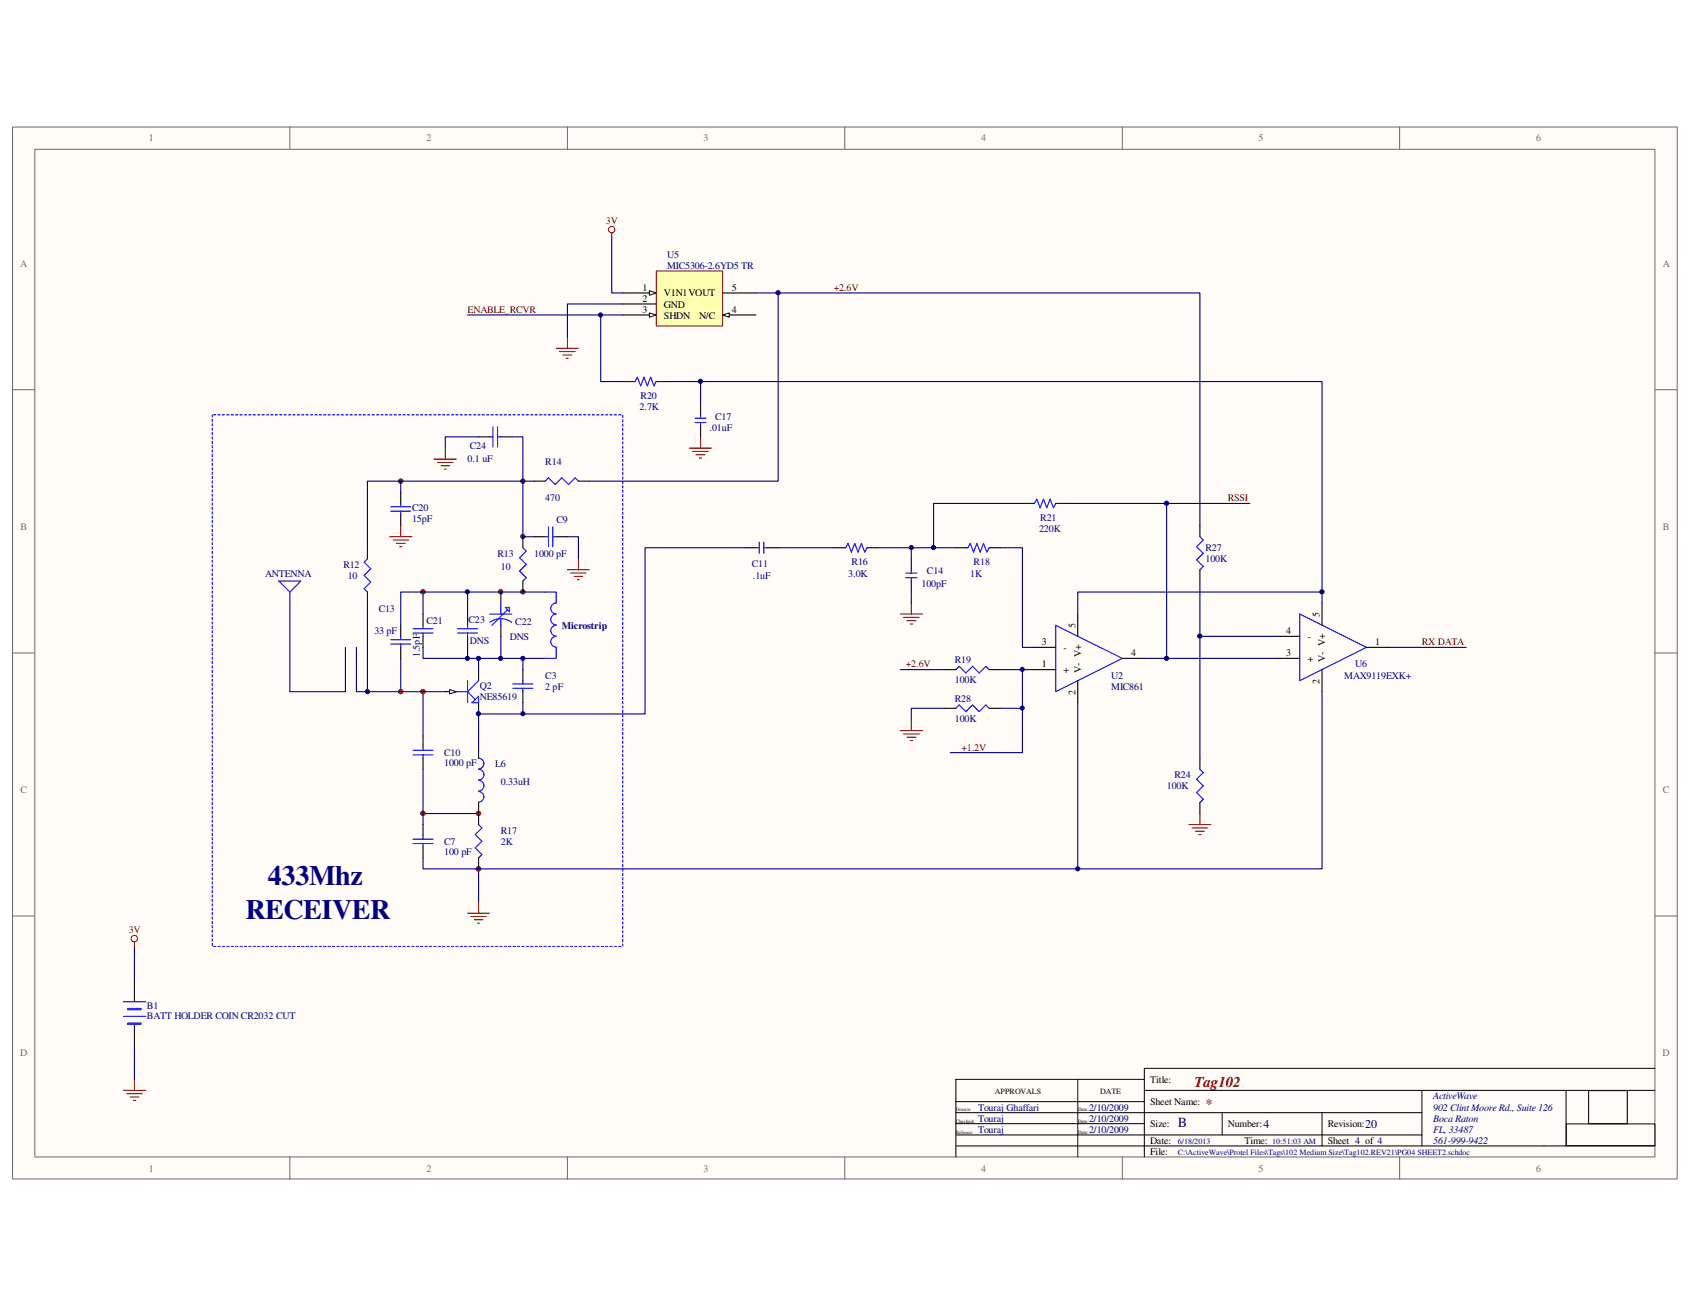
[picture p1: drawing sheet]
<svg xmlns="http://www.w3.org/2000/svg" width="279mm" height="216mm" viewBox="0 0 279 216" stroke-linecap="round" stroke-linejoin="round" font-family="sans-serif">
<path d="M2.1 21h275.2v173.9h-275.2z" fill="#fffcf8"/>
<path d="M2.1 21h275.2v173.9h-275.2z" fill="none" stroke="#696969" stroke-width=".17"/>
<path d="M5.8 24.7h267.8v166.6h-267.8z" fill="#fffcf8"/>
<g fill="none" stroke="#696969" stroke-width=".17">
<path d="M5.8 24.7h267.8v166.6h-267.8zM47.9 21v3.6M93.8 21v3.6M139.7 21v3.6M185.5 21v3.6M231.4 21v3.6M2.1 64.4h3.6M273.6 64.4h3.7M2.1 107.9h3.6M273.6 107.9h3.7M2.1 151.4h3.6M273.6 151.4h3.7"/>
<path d="M47.9 191.3v3.6M93.8 191.3v3.6M139.7 191.3v3.6M185.5 191.3v3.6M231.4 191.3v3.6"/>
</g>
<circle cx="66.2" cy="114.3" r=".34" fill="#000080"/>
<circle cx="66.2" cy="114.3" r=".34" fill="none" stroke="#000080" stroke-width=".17"/>
<circle cx="66.2" cy="79.5" r=".34" fill="#000080"/>
<circle cx="66.2" cy="79.5" r=".34" fill="none" stroke="#000080" stroke-width=".17"/>
<circle cx="69.9" cy="134.5" r=".35" fill="#000080"/>
<circle cx="69.9" cy="134.5" r=".35" fill="none" stroke="#000080" stroke-width=".17"/>
<circle cx="69.9" cy="114.3" r=".35" fill="#000080"/>
<circle cx="69.9" cy="114.3" r=".35" fill="none" stroke="#000080" stroke-width=".17"/>
<circle cx="69.9" cy="97.8" r=".35" fill="#000080"/>
<circle cx="69.9" cy="97.8" r=".35" fill="none" stroke="#000080" stroke-width=".17"/>
<circle cx="79.1" cy="143.6" r=".35" fill="#000080"/>
<circle cx="79.1" cy="143.6" r=".35" fill="none" stroke="#000080" stroke-width=".17"/>
<circle cx="79.1" cy="134.5" r=".35" fill="#000080"/>
<circle cx="79.1" cy="134.5" r=".35" fill="none" stroke="#000080" stroke-width=".17"/>
<circle cx="82.8" cy="97.8" r=".34" fill="#000080"/>
<circle cx="82.8" cy="97.8" r=".34" fill="none" stroke="#000080" stroke-width=".17"/>
<circle cx="86.4" cy="97.8" r=".34" fill="#000080"/>
<circle cx="86.4" cy="97.8" r=".34" fill="none" stroke="#000080" stroke-width=".17"/>
<circle cx="86.4" cy="88.7" r=".34" fill="#000080"/>
<circle cx="86.4" cy="88.7" r=".34" fill="none" stroke="#000080" stroke-width=".17"/>
<circle cx="86.4" cy="79.5" r=".34" fill="#000080"/>
<circle cx="86.4" cy="79.5" r=".34" fill="none" stroke="#000080" stroke-width=".17"/>
<g fill="none" stroke="#000" stroke-width=".17">
<path d="M178.2 178.4v12.9M189.2 178.4h-31.2v12.9M273.6 176.6h-84.4v3.7M158 183.9h77.1M158 189.4h115.6M158 187.6h77.1M158 182.1h31.2M158 185.8h31.2M202.1 183.9v3.7M218.6 183.9v5.5M235.1 180.3v9.1M258.9 180.3h-69.7v11"/>
<path d="M259 185.8h14.6v3.6h-14.6zM262.6 180.3h6.4v5.5h-6.4zM273.6 180.3h-14.7v9.1"/>
</g>
<circle cx="86.4" cy="79.5" r=".34" fill="#800000"/>
<circle cx="86.4" cy="79.5" r=".34" fill="none" stroke="#800000" stroke-width=".17"/>
<path d="M79.1 143.6v5.5" fill="none" stroke="#000080" stroke-width=".18"/>
<circle cx="79.1" cy="143.6" r=".35" fill="#800000"/>
<circle cx="79.1" cy="143.6" r=".35" fill="none" stroke="#800000" stroke-width=".17"/>
<path d="M60.7 99.7v14.6" fill="none" stroke="#000080" stroke-width=".18"/>
<circle cx="66.2" cy="79.5" r=".34" fill="#800000"/>
<circle cx="66.2" cy="79.5" r=".34" fill="none" stroke="#800000" stroke-width=".17"/>
<path d="M66.3 79.5v1.9M69.9 134.5h9.2" fill="none" stroke="#000080" stroke-width=".18"/>
<circle cx="79.1" cy="134.5" r=".35" fill="#800000"/>
<circle cx="79.1" cy="134.5" r=".35" fill="none" stroke="#800000" stroke-width=".17"/>
<circle cx="69.9" cy="134.5" r=".35" fill="#800000"/>
<circle cx="69.9" cy="134.5" r=".35" fill="none" stroke="#800000" stroke-width=".17"/>
<path d="M86.4 116.2v1.8" fill="none" stroke="#000080" stroke-width=".18"/>
<circle cx="79.1" cy="143.6" r=".35" fill="#800000"/>
<circle cx="79.1" cy="143.6" r=".35" fill="none" stroke="#800000" stroke-width=".17"/>
<circle cx="86.4" cy="88.7" r=".34" fill="#800000"/>
<circle cx="86.4" cy="88.7" r=".34" fill="none" stroke="#800000" stroke-width=".17"/>
<path d="M66.3 108.8v5.5" fill="none" stroke="#000080" stroke-width=".18"/>
<circle cx="66.2" cy="114.3" r=".34" fill="#800000"/>
<circle cx="66.2" cy="114.3" r=".34" fill="none" stroke="#800000" stroke-width=".17"/>
<path d="M69.9 114.3v7.4" fill="none" stroke="#000080" stroke-width=".18"/>
<circle cx="69.9" cy="114.3" r=".35" fill="#800000"/>
<circle cx="69.9" cy="114.3" r=".35" fill="none" stroke="#800000" stroke-width=".17"/>
<path d="M69.9 97.9v3.6" fill="none" stroke="#000080" stroke-width=".18"/>
<circle cx="82.8" cy="97.8" r=".34" fill="#800000"/>
<circle cx="82.8" cy="97.8" r=".34" fill="none" stroke="#800000" stroke-width=".17"/>
<path d="M79.1 108.8v1.9" fill="none" stroke="#000080" stroke-width=".18"/>
<circle cx="69.9" cy="97.8" r=".35" fill="#800000"/>
<circle cx="69.9" cy="97.8" r=".35" fill="none" stroke="#800000" stroke-width=".17"/>
<circle cx="86.4" cy="97.8" r=".34" fill="#800000"/>
<circle cx="86.4" cy="97.8" r=".34" fill="none" stroke="#800000" stroke-width=".17"/>
<path d="M86.4 108.8v1.9" fill="none" stroke="#000080" stroke-width=".18"/>
<path d="M108.5 44.8h11v9.1h-11z" fill="#ffffb0"/>
<path d="M108.5 44.8h11v9.1h-11z" fill="none" stroke="#800000" stroke-width=".17"/>
<path d="M103 52.1h5.5" fill="none" stroke="#000" stroke-width=".18"/>
<path d="M107.4 51.7l1.1 .4-1.1 .4z" fill="#fffcf8"/>
<path d="M107.4 51.7l1.1 .4-1.1 .4z" fill="none" stroke="#000" stroke-width=".17"/>
<path d="M103 48.4h5.5" fill="none" stroke="#000" stroke-width=".18"/>
<path d="M107.4 48l1.1 .4-1.1 .4z" fill="#fffcf8"/>
<path d="M107.4 48l1.1 .4-1.1 .4z" fill="none" stroke="#000" stroke-width=".17"/>
<path d="M103 50.2h5.5M119.5 52.1h5.5" fill="none" stroke="#000" stroke-width=".18"/>
<path d="M119.5 52.1l1.1-.4v.8z" fill="#fffcf8"/>
<path d="M119.5 52.1l1.1-.4v.8z" fill="none" stroke="#000" stroke-width=".17"/>
<path d="M119.5 48.4h5.5M66.3 103.4v1.8M66.3 107v1.8M69.9 121.7v1.8M69.9 125.3v1.9" fill="none" stroke="#000" stroke-width=".18"/>
<path d="M64.6 105.7h3.3M64.6 106.5h3.3M66.3 105.2v.5M66.3 106.5v.5M68.3 124.8h3.3M68.3 124h3.3M69.9 123.5v.5M69.9 124.8v.5" fill="none" stroke="#00f" stroke-width=".18"/>
<path d="M83.5 100.4h.7v.8z" fill="#c0c0c0"/>
<path d="M83.5 100.4h.7v.8z" fill="none" stroke="#00f" stroke-width=".17"/>
<g fill="none" stroke="#00f" stroke-width=".18">
<path d="M90.1 79.5l.6-.5 1.1 1.1 1.1-1.1 1.1 1.1 1.1-1.1 .5 .5M60.7 92.4l-.5 .5 1.1 1.1-1.1 1.1 1.1 1.1-1.1 1.1 .5 .6M82.8 99.7v1.8M86.4 90.6l.6 .5-1.1 1.1 1.1 1.1-1.1 1.1 1.1 1.1-.6 .6M90.1 88.7h.6M90.7 87.1v3.3M91.4 88.7h.5M91.4 87.1v3.3M68.3 104.6h3.3M68.3 103.9h3.3M69.9 103.4v.5M69.9 104.6v.6"/>
<path d="M80.9 101.5h3.7M82.8 102.3l.8 .1 1 .5M82.8 102.3l-.8 .1-1 .5M82.8 102.3v1.1M83.9 100.8l-2.6 2.6M84.8 113.8h3.3M84.8 113.1h3.3M86.4 112.5v.6M86.4 113.8v.5M68.3 139.4h3.3M68.3 138.7h3.3M69.9 138.2v.5"/>
<path d="M69.9 139.4v.6M79.1 125.3a.89 .89 0 0 1 .9 .9 .89 .89 0 0 1-.9 .9M79.1 127.2a.89 .89 0 0 1 .9 .9 .89 .89 0 0 1-.9 .8M79.1 129a.89 .89 0 0 1 .9 .9 .89 .89 0 0 1-.9 .9M79.1 130.9a.87 .87 0 0 1 .9 .8 .87 .87 0 0 1-.9 .9M79.1 136.3l.6 .6-1.1 1.1 1.1 1.1-1.1 1.1 1.1 1.1-.6 .5"/>
</g>
<g fill="none" stroke="#000" stroke-width=".18">
<path d="M88.3 79.5h1.8M95.6 79.5h1.9M60.7 90.6v1.8M60.7 97.9v1.8M82.8 97.9v1.8M86.4 88.7v1.9M86.4 96.1v1.8M88.3 88.7h1.8M91.9 88.7h1.9M69.9 101.5v1.9M69.9 105.2v1.8M73.6 114.3h1.8"/>
<path d="M82.8 103.4v1.8M86.4 110.7v1.8M86.4 114.3v1.9M69.9 136.3v1.9M69.9 140v1.8M79.1 123.5v1.8M79.1 132.7v3.6M79.1 141.8v1.8"/>
</g>
<g fill="none" stroke="#bf0000" stroke-width=".18">
<path d="M101.1 38.5v.8M91.9 57.6h3.7M92.5 58.1h2.6M93 58.7h1.5M93.6 59.2h.4M93.8 55.8v1.8M64.4 88.7h3.7M65 89.3h2.6M65.5 89.8h1.5M66.1 90.4h.4M66.3 86.9v1.8M93.8 94.2h3.7"/>
<path d="M94.4 94.7h2.5M94.9 95.3h1.5M95.5 95.8h.3M95.6 92.4v1.8M77.3 151h3.6M77.9 151.5h2.5M78.4 152.1h1.4M79 152.6h.3M79.1 149.1v1.9"/>
</g>
<circle cx="101.1" cy="38" r=".53" fill="none" stroke="#bf0000" stroke-width=".17"/>
<path d="M74.3 114l1.1 .3-1.1 .4z" fill="#fffcf8"/>
<path d="M74.3 114l1.1 .3-1.1 .4z" fill="none" stroke="#000" stroke-width=".17"/>
<g fill="none" stroke="#000" stroke-width=".18">
<path d="M79.1 72.2h1.8M82.8 72.2h1.8M103 63.1h1.8M108.5 63.1h1.8M115.8 66.8v1.8M115.8 70.4v1.8M66.3 81.4v1.8M66.3 85v1.9M123.1 90.6h1.9M126.8 90.6h1.9M137.8 90.6h1.9M143.3 90.6h1.9"/>
<path d="M150.7 92.4v1.8M150.7 96.1v1.8M158 90.6h1.9M163.5 90.6h1.9M169 83.2h1.9M174.5 83.2h1.9M198.4 86.9v1.8M198.4 94.2v1.9M218.6 99.7v3.7M77.3 101.5v1.9M77.3 105.2v1.8M79.1 110.7v1.8"/>
<path d="M79.1 116.2v1.8M156.2 110.7h1.8M156.2 117.1h1.8M163.5 110.7h1.9M163.5 117.1h1.9M170.9 107h3.6M170.9 110.7h3.6M178.2 101.5v3.7M178.2 112.5v3.7M185.5 108.8h3.7M211.2 105.2h3.7M211.2 108.8h3.7"/>
<path d="M218.6 110.7v3.6M225.9 107h3.7M198.4 125.3v1.9M198.4 132.7v1.8M22.2 162v3.6M22.2 169.3v3.6"/>
</g>
<g fill="none" stroke="#00f" stroke-width=".18">
<path d="M80.9 72.2h.6M81.5 70.6v3.3M82.3 72.2h.5M82.3 70.6v3.3M104.8 63.1h.2l.4-.7 .5 1.4 .6-1.4 .5 1.4 .6-1.4 .5 1.4 .4-.7M114.9 69.8h1.8M114.9 69.1h1.8M115.8 68.6v.5M115.8 69.8v.6M46.1 96.1h3.6l-1.8 1.8zM64.6 83.8h3.3M64.6 84.5h3.3"/>
<path d="M66.3 83.2v.6M66.3 84.5v.5M90.1 97.9h1.8v1.8a.89 .89 0 0 0-.8 .9 .89 .89 0 0 0 .8 .9M125 90.6h.5M125.5 89.6v1.9M126.3 89.6v1.9M126.3 90.6h.5M139.7 90.6h.1l.4-.8 .6 1.5 .5-1.5 .6 1.5 .5-1.5 .6 1.5 .3-.7M149.7 95.5h1.9M149.7 94.7h1.9M150.7 94.2v.5M150.7 95.5v.6"/>
<path d="M159.9 90.6h.1l.4-.8 .6 1.5 .5-1.5 .6 1.5 .5-1.5 .6 1.5 .3-.7M170.9 83.2h.1l.4-.7 .6 1.4 .5-1.4 .6 1.4 .5-1.4 .6 1.4 .3-.7M198.4 88.7l.5 .6-1.1 1.1 1.1 1.1-1.1 1 1.1 1.1-.5 .6M75.4 114.3h1.9M75.6 104.6h3.4M75.6 103.9h3.4M77.3 114.3l1.3 1.4M77.3 103.4v.5M77.3 104.6v.6M77.3 112.5v3.7M78 116.2l1.1-1.1v1.1zM79.1 112.5l-1.8 1.8"/>
<path d="M91.9 101.5a.89 .89 0 0 0-.8 .9 .89 .89 0 0 0 .8 .9M91.9 103.4a.89 .89 0 0 0-.8 .9 .89 .89 0 0 0 .8 .9M91.9 105.2a.89 .89 0 0 0-.8 .9 .89 .89 0 0 0 .8 .9M91.9 107v1.8h-1.8M158 110.7l.6-.5 1.1 1.1 1.1-1.1 1.1 1.1 1.1-1.1 .5 .5M158 117.1l.6-.6 1.1 1.1 1.1-1.1 1.1 1.1 1.1-1.1 .5 .6M174.5 103.4l11 5.4-11 5.5zM214.9 101.5l11 5.5-11 5.5zM198.4 127.2l.5 .5-1.1 1.1 1.1 1.1-1.1 1.1 1.1 1.1-.5 .6M20.4 168h3.7M20.4 165.6h3.7M21.1 166.7h2.2v.2h-2.2z"/>
<path d="M21.1 169.1h2.2v.2h-2.2z"/>
</g>
<g fill="none" stroke="#000080" stroke-width=".18">
<path d="M101.1 39.3v9.1h1.9M77.3 52.1h22M103 50.2h-9.2v5.6M103 52.1h-3.7v11h3.7M125 48.4h73.4v38.5M128.7 48.4v31.1h-31.2M79.1 72.2h-5.5v1.9M84.6 72.2h1.8v16.5h1.9M88.3 79.5h-27.6v11.1M110.3 63.1h108.3v36.6M115.8 63.1v3.7M47.9 97.9v16.4h9.2v-7.3"/>
<path d="M77.3 97.9v3.6M90.1 97.9h-23.8v5.5M93.8 88.7h1.8v3.7M123.1 90.6h-16.5v27.4h-27.5v5.5M128.7 90.6h9.1M145.2 90.6h12.8M150.7 90.6v1.8M150.7 97.9v1.8M165.4 90.6h3.6v16.4h1.9M169 83.2h-14.7v7.4M176.4 83.2h16.5v25.6M192.9 83.2h13.7"/>
<path d="M198.4 96.1v9.1M218.6 97.9h-40.4v3.6M58.9 107v7.3h14.7M69.9 107v1.8h20.2M77.3 107v1.8M82.8 105.2v3.6M148.8 110.7h7.4M156.2 117.1h-5.5v1.8M165.4 110.7h5.5M169 110.7v6.4h-3.6M169 117.1v7.3h-11.9M178.2 116.2v27.4"/>
<path d="M189.2 108.8h22M211.2 105.2h-12.8v20.1M218.6 114.3v29.3h-148.7v-1.8M229.6 107h12.8M69.9 127.2v9.1M22.2 156.5v5.5M22.2 172.9v5.5"/>
</g>
<path d="M71.8 75.9h3.6M72.3 76.5h2.6M72.9 77h1.4M73.4 77.6h.4M73.6 74.1v1.8M22.2 155.7v.8M22.2 178.4v1.9M20.4 180.3h3.7M21 180.8h2.5M21.5 181.4h1.5M22.1 181.9h.3" fill="none" stroke="#bf0000" stroke-width=".18"/>
<g fill="none" stroke="#800000" stroke-width=".18">
<path d="M114 74.1h3.6M114.5 74.6h2.6M115.1 75.2h1.4M115.6 75.7h.4M115.8 72.2v1.9M150.7 99.7v1.8M148.8 101.5h3.7M149.4 102.1h2.6M149.9 102.6h1.5M150.5 103.2h.4M150.7 118.9v1.9M148.8 120.8h3.7"/>
<path d="M149.4 121.3h2.6M149.9 121.9h1.5M150.5 122.4h.4M196.6 136.3h3.6M197.1 136.9h2.5M197.7 137.4h1.4M198.2 138h.3M198.4 134.5v1.8"/>
</g>
<circle cx="22.2" cy="155.2" r=".53" fill="none" stroke="#bf0000" stroke-width=".17"/>
<path d="M21.1 166.8h2.2" fill="none" stroke="#00f" stroke-width=".21"/>
<path d="M21.1 169.2h2.2" fill="none" stroke="#00f" stroke-width=".17"/>
<path d="M35.1 68.6h67.9v87.9h-67.9z" fill="none" stroke="#00f" stroke-width=".18" stroke-dasharray=".4 .4"/>
<circle cx="60.7" cy="114.3" r=".34" fill="#000080"/>
<circle cx="60.7" cy="114.3" r=".34" fill="none" stroke="#000080" stroke-width=".17"/>
<circle cx="77.3" cy="108.8" r=".34" fill="#000080"/>
<circle cx="77.3" cy="108.8" r=".34" fill="none" stroke="#000080" stroke-width=".17"/>
<circle cx="77.3" cy="97.8" r=".34" fill="#000080"/>
<circle cx="77.3" cy="97.8" r=".34" fill="none" stroke="#000080" stroke-width=".17"/>
<circle cx="79.1" cy="118" r=".35" fill="#000080"/>
<circle cx="79.1" cy="118" r=".35" fill="none" stroke="#000080" stroke-width=".17"/>
<circle cx="79.1" cy="108.8" r=".35" fill="#000080"/>
<circle cx="79.1" cy="108.8" r=".35" fill="none" stroke="#000080" stroke-width=".17"/>
<circle cx="82.8" cy="108.8" r=".34" fill="#000080"/>
<circle cx="82.8" cy="108.8" r=".34" fill="none" stroke="#000080" stroke-width=".17"/>
<circle cx="86.4" cy="118" r=".34" fill="#000080"/>
<circle cx="86.4" cy="118" r=".34" fill="none" stroke="#000080" stroke-width=".17"/>
<circle cx="86.4" cy="108.8" r=".34" fill="#000080"/>
<circle cx="86.4" cy="108.8" r=".34" fill="none" stroke="#000080" stroke-width=".17"/>
<circle cx="99.3" cy="52.1" r=".34" fill="#000080"/>
<circle cx="99.3" cy="52.1" r=".34" fill="none" stroke="#000080" stroke-width=".17"/>
<circle cx="115.8" cy="63" r=".34" fill="#000080"/>
<circle cx="115.8" cy="63" r=".34" fill="none" stroke="#000080" stroke-width=".17"/>
<circle cx="128.6" cy="48.4" r=".35" fill="#000080"/>
<circle cx="128.6" cy="48.4" r=".35" fill="none" stroke="#000080" stroke-width=".17"/>
<circle cx="150.7" cy="90.5" r=".34" fill="#000080"/>
<circle cx="150.7" cy="90.5" r=".34" fill="none" stroke="#000080" stroke-width=".17"/>
<circle cx="154.3" cy="90.5" r=".35" fill="#000080"/>
<circle cx="154.3" cy="90.5" r=".35" fill="none" stroke="#000080" stroke-width=".17"/>
<circle cx="169" cy="117.1" r=".34" fill="#000080"/>
<circle cx="169" cy="117.1" r=".34" fill="none" stroke="#000080" stroke-width=".17"/>
<circle cx="169" cy="110.7" r=".33" fill="#000080"/>
<circle cx="169" cy="110.7" r=".33" fill="none" stroke="#000080" stroke-width=".17"/>
<circle cx="178.2" cy="143.6" r=".34" fill="#000080"/>
<circle cx="178.2" cy="143.6" r=".34" fill="none" stroke="#000080" stroke-width=".17"/>
<circle cx="192.9" cy="108.8" r=".35" fill="#000080"/>
<circle cx="192.9" cy="108.8" r=".35" fill="none" stroke="#000080" stroke-width=".17"/>
<circle cx="192.9" cy="83.2" r=".35" fill="#000080"/>
<circle cx="192.9" cy="83.2" r=".35" fill="none" stroke="#000080" stroke-width=".17"/>
<circle cx="198.4" cy="105.2" r=".35" fill="#000080"/>
<circle cx="198.4" cy="105.2" r=".35" fill="none" stroke="#000080" stroke-width=".17"/>
<circle cx="218.6" cy="97.8" r=".35" fill="#000080"/>
<circle cx="218.6" cy="97.8" r=".35" fill="none" stroke="#000080" stroke-width=".17"/>
<g font-size="4.6" fill="#000080">
<text x="44.3" y="146.3">433Mhz</text>
<text x="40.6" y="151.8">RECEIVER</text>
</g>
<g font-size="2.5" fill="#800000">
<text x="197.5" y="179.7">Tag102</text>
<text x="199.3" y="183.4">*</text>
</g>
<text font-size="2.3" fill="#000080" x="194.7" y="186.4">B</text>
<g font-size="2" fill="#000080">
<text x="208.9" y="186.4">4</text>
<text x="225.7" y="186.4">20</text>
</g>
<g font-size="1.7" fill="#696969">
<text x="24.6" y="23.4">1</text>
<text x="70.5" y="23.4">2</text>
<text x="116.3" y="23.4">3</text>
<text x="162.2" y="23.4">4</text>
<text x="208.1" y="23.4">5</text>
<text x="254" y="23.4">6</text>
<text x="3.3" y="44.2">A</text>
<text x="274.9" y="44.2">A</text>
<text x="3.4" y="87.6">B</text>
<text x="274.9" y="87.6">B</text>
<text x="3.4" y="131.1">C</text>
<text x="274.9" y="131.1">C</text>
<text x="3.3" y="174.6">D</text>
<text x="274.9" y="174.6">D</text>
<text x="24.6" y="193.7">1</text>
<text x="70.5" y="193.7">2</text>
<text x="116.3" y="193.7">3</text>
<text x="162.2" y="193.7">4</text>
<text x="208.1" y="193.7">5</text>
<text x="254" y="193.7">6</text>
</g>
<g font-size="1.7" fill="#bf0000">
<text x="100.2" y="37.1">3V</text>
<text x="21.3" y="154.3">3V</text>
</g>
<g font-size="1.7" fill="#000080">
<text x="110.3" y="42.6">U5</text>
<text x="110.3" y="44.4">MIC5306-2.6YD5 TR</text>
<text x="105.7" y="67.9">2.7K</text>
<text x="105.9" y="66">R20</text>
<text x="117.3" y="71.3">.01uF</text>
<text x="118.2" y="69.5">C17</text>
<text x="77.3" y="76.5">0.1 uF</text>
<text x="77.7" y="74.3">C24</text>
<text x="90.1" y="76.8">R14</text>
<text x="90.1" y="82.9">470</text>
<text x="68.1" y="84.5">C20</text>
<text x="68.1" y="86.4">15pF</text>
<text x="92" y="86.5">C9</text>
<text x="171.8" y="88">220K</text>
<text x="172" y="86.1">R21</text>
<text x="43.9" y="95.3">ANTENNA</text>
<text x="56.8" y="93.9">R12</text>
<text x="57.5" y="95.7">10</text>
<text x="82.3" y="92">R13</text>
<text x="82.8" y="94.2">10</text>
<text x="88.3" y="92">1000 pF</text>
<text x="124.3" y="93.7">C11</text>
<text x="124.5" y="95.7">.1uF</text>
<text x="140.3" y="95.3">3.0K</text>
<text x="140.8" y="93.5">R16</text>
<text x="153.2" y="95">C14</text>
<text x="160.4" y="95.3">1K</text>
<text x="161" y="93.5">R18</text>
<text x="199.3" y="91.1">R27</text>
<text x="199.3" y="92.9">100K</text>
<text x="62.6" y="101.2">C13</text>
<text x="152.4" y="97">100pF</text>
<text x="61.9" y="104.9">33 pF</text>
<text x="70.5" y="103.2">C21</text>
<text x="77.5" y="103">C23</text>
<text x="77.7" y="106.5">DNS</text>
<text x="84.3" y="105.7">DNS</text>
<text x="85.2" y="103.4">C22</text>
<text x="92.9" y="104">Microstrip</text>
<text x="69.4" y="108.7" transform="rotate(-90 69.4 108.7)">1.5pF</text>
<text x="79.3" y="113.8">Q2</text>
<text x="90.1" y="112.2">C3</text>
<text x="157.9" y="109.6">R19</text>
<text x="157.9" y="112.9">100K</text>
<text x="183.7" y="112.2">U2</text>
<text x="222.2" y="112.2">MAX9119EXK+</text>
<text x="224.1" y="110.3">U6</text>
<text x="79.3" y="115.7">NE85619</text>
<text x="90.1" y="114">2 pF</text>
<text x="157.9" y="116">R28</text>
<text x="157.9" y="119.3">100K</text>
<text x="183.7" y="114">MIC861</text>
<text x="73.4" y="125">C10</text>
<text x="73.4" y="126.6">1000 pF</text>
<text x="81.9" y="126.8">L6</text>
<text x="82.8" y="129.8">0.33uH</text>
<text x="192.9" y="130.5">100K</text>
<text x="194.2" y="128.7">R24</text>
<text x="82.8" y="137.8">R17</text>
<text x="73.4" y="139.6">C7</text>
<text x="73.4" y="141.3">100 pF</text>
<text x="82.8" y="139.6">2K</text>
<text x="24.3" y="166.8">B1</text>
<text x="24.3" y="168.4">BATT HOLDER COIN CR2032 CUT</text>
<text x="161.7" y="183.6">Touraj Ghaffari</text>
<text x="161.7" y="185.4">Touraj</text>
<text x="180" y="183.6">2/10/2009</text>
<text x="180" y="185.4">2/10/2009</text>
<text x="236.9" y="181.7">ActiveWave</text>
<text x="236.9" y="183.6">902 Clint Moore Rd., Suite 126</text>
<text x="236.9" y="185.4">Boca Raton</text>
<text x="161.7" y="187.2">Touraj</text>
<text x="180" y="187.2">2/10/2009</text>
<text x="236.9" y="187.2">FL, 33487</text>
<text x="236.9" y="189.1">561-999-9422</text>
</g>
<g font-size="1.7" fill="#800000">
<text x="77.3" y="51.7">ENABLE_RCVR</text>
<text x="137.8" y="48.1">+2.6V</text>
<text x="203" y="82.9">RSSI</text>
<text x="235.1" y="106.7">RX DATA</text>
<text x="149.8" y="110.3">+2.6V</text>
<text x="159" y="124.1">+1.2V</text>
</g>
<g font-size="1.7">
<text x="106.2" y="51.7">3</text>
<text x="106.2" y="48.1">1</text>
<text x="106.2" y="49.9">2</text>
<text x="109.8" y="52.7">SHDN</text>
<text x="109.8" y="49">V1N1VOUT</text>
<text x="109.8" y="50.8">GND</text>
<text x="115.6" y="52.7">N/C</text>
<text x="121" y="48.1">5</text>
<text x="121" y="51.7">4</text>
<text x="218.1" y="101.9" transform="rotate(-90 218.1 101.9)">5</text>
<text x="172.3" y="106.7">3</text>
<text x="175.8" y="107.6">-</text>
<text x="177.8" y="103.8" transform="rotate(-90 177.8 103.8)">5</text>
<text x="212.6" y="104.9">4</text>
<text x="216.2" y="105.7">-</text>
<text x="227.4" y="106.7">1</text>
<text x="172.3" y="110.3">1</text>
<text x="175.8" y="111.3">+</text>
<text x="178.7" y="111.3" transform="rotate(-90 178.7 111.3)">V- V+</text>
<text x="187" y="108.5">4</text>
<text x="212.6" y="108.5">3</text>
<text x="216.2" y="109.4">+</text>
<text x="218.1" y="113" transform="rotate(-90 218.1 113)">2</text>
<text x="219.1" y="109.4" transform="rotate(-90 219.1 109.4)">V- V+</text>
<text x="177.8" y="114.9" transform="rotate(-90 177.8 114.9)">2</text>
<text x="190.2" y="179">Title:</text>
<text x="190.2" y="182.7">Sheet Name:</text>
<text x="190.2" y="186.4">Size:</text>
<text x="190.2" y="189.1">Date:</text>
<text x="190.2" y="190.9">File:</text>
<text x="203" y="186.4">Number:</text>
<text x="205.7" y="189.1">Time:</text>
<text x="219.5" y="186.4">Revision:</text>
<text x="219.5" y="189.1">Sheet 4 of 4</text>
</g>
<g font-size="1.3">
<text x="164.5" y="180.9">APPROVALS</text>
<text x="181.9" y="180.9">DATE</text>
</g>
<g font-size="1.3" fill="#000080">
<text x="194.7" y="189.1">6/18/2013</text>
<text x="194.7" y="191">C:\ActiveWave\Protel Files\Tags\102 Medium Size\Tag102.REV21\PG04 SHEET2.schdoc</text>
<text x="210.3" y="189.1">10:51:03 AM</text>
</g>
<g font-size=".8">
<text x="158" y="183.7">Drawn:</text>
<text x="158" y="185.6">Checked:</text>
<text x="178.2" y="183.7">Date:</text>
<text x="178.2" y="185.6">Date:</text>
<text x="158" y="187.4">Release:</text>
<text x="178.2" y="187.4">Date:</text>
</g>
</svg>
